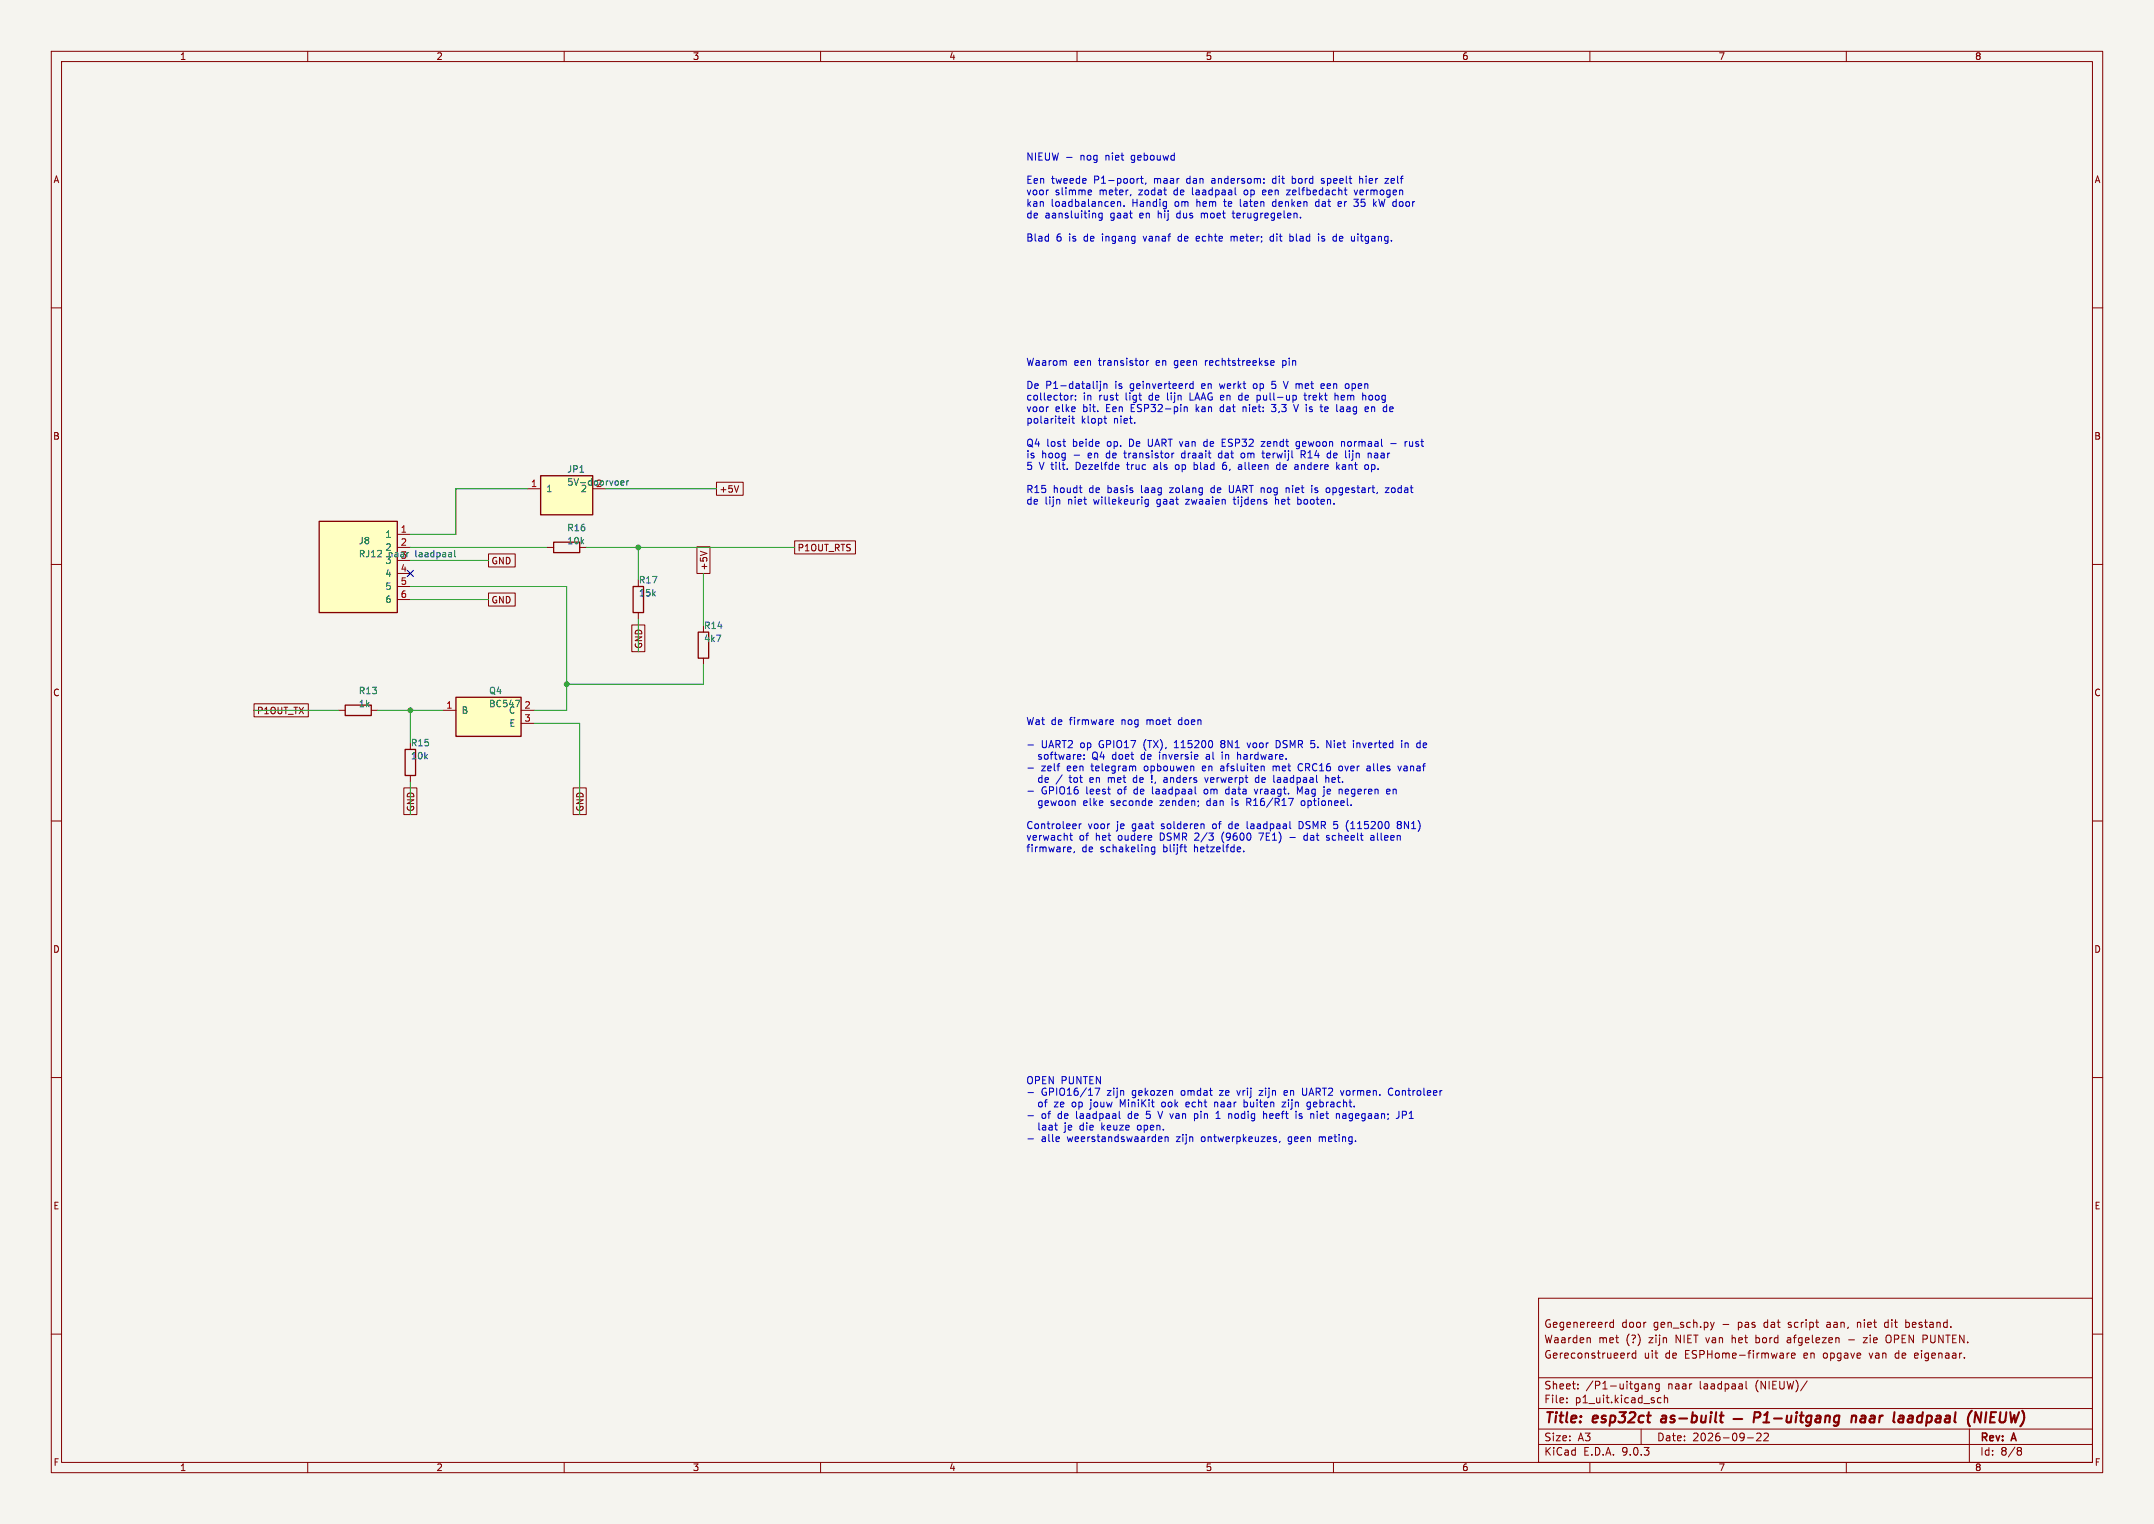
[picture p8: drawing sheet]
<svg xmlns="http://www.w3.org/2000/svg" width="420mm" height="297mm" viewBox="0 0 420 297" stroke-linecap="round" stroke-linejoin="round" font-family="sans-serif">
<path d="M0 0h420v297h-420z" fill="#f5f4ef" stroke="#f5f4ef" stroke-width=".19"/>
<g fill="none" stroke="#840000" stroke-width=".19">
<path d="M10 10h400v277h-400zM12 12h396v273h-396zM60 10v2M110 10v2M160 10v2M210 10v2M260 10v2M310 10v2M360 10v2M10 60h2M408 60h2M10 110h2"/>
<path d="M408 110h2M10 160h2M80 151.1v1.3M408 160h2M10 210h2M408 210h2M300 253h108v32h-108zM313.9 258.4l.3 .3 .4-.1M314.6 257.2v1.5M314.6 257.8l-.4-.1-.3 .3M333.5 257.7l.4 1M333.9 258.7l-.2 .3"/>
<path d="M334.2 257.7l-.3 1M356.2 258.2v.4M362.2 257.7v1M362.4 257.7l-.2 .1M368 257.7l-.4 .1-.2 .2 .1 .5 .5 .2M371.6 258.6h.6M371.6 257.8h.6M371.6 257.2v1.5M10 260h2M300 278.5h108M300 274.5h108M300 268.5h108"/>
<path d="M305.5 273.2v.2M305.5 272.5v.1M307.7 270.5v.2M307.7 269.8v.1M310 260.8l.1 .9M317.4 263.7v1M317.8 263.7l-.3 .1-.1 .2M318.9 263.8l-.4-.1-.3 .3 .2 .6h.5M318.9 263.2v1.5M320 278.5v3M320.3 269.7h.3l.2 .2v.8M320.8 270.6l-.5 .1"/>
<path d="M320.8 270l-.5 .1M321.5 269.8l.2-.1 .4 .1 .1 .9M321.5 269.7v1M323.2 273.1l.2 .3 .5-.1M323.5 269.8l-.4-.1-.3 .3 .1 .6h.6M323.5 269.7v1.2l-.3 .3-.3-.1M323.9 272.5l-.5-.1-.2 .3M324.5 272.5l.2-.1 .4 .1 .1 .9M324.5 271.9v1.5M340.4 269.2v1.3l.3 .2M342.4 260.2v1.5M342.4 261.6l.1 .1"/>
<path d="M342.5 260.7l-.1 .1M342.5 279.4l.6-.1 .2 .1 .1 .3-1 1.1h1M343.9 279.4l.6-.1 .2 .1 .1 .3-.9 1.1h.9M348.4 263.7v1M348.9 263.7l-.3 .1-.2 .2M348.9 260.7l-.4 .1M349 261.1h-.3a.29 .29 0 0 0-.3 .3 .29 .29 0 0 0 .3 .3h.3M349.3 264.2l.7-.2-.1-.2-.4-.1-.2 .2 .1 .7h.5M352.4 269.1l-1.3 1.9M360.4 261.1h1.2M363.3 260.7h.8l-.8 1h.8M367.8 261.5a.5 .5 0 0 0 .7 .1"/>
<path d="M368.5 260.3a.5 .5 0 0 0-.7 .1M369.6 263.8v.7M373.8 263.7h-.3l-.2 .2 .1 .7 .4 .1M374 264l-.7 .2M384 278.5v6.5M408 260h2M60 285v2M110 285v2M160 285v2M210 285v2M260 285v2M300 281.5h108"/>
<path d="M310 285v2M340.7 280.2h1.2M360 285v2M393.6 282.1l.4 .1 .2 .2-.3 .3M393.6 282.7h.3M393.9 282.7l.2 .2 .1 .4-.2 .2-.4 .1"/>
</g>
<g fill="none" stroke="#840000" stroke-width=".4">
<path d="M324 276.5l-.2 .4 .3 .3M335.3 275.9h.8M338 276.5h1.7M342 276.3h.8a.55 .55 0 0 0 .4-.5 .55 .55 0 0 0-.3-.6h-.7l-.3 2M343.8 277.2h1.2M344 275.8l.6-.6-.2 2M345.9 276.4h1.5M348.5 275.9l-.1 1.2a.57 .57 0 0 0 .8-.1M349.3 275.9l-.2 1.3M350.3 275.9l-.2 1.3M350.3 275.2v.2M350.9 275.9h.8"/>
<path d="M351.3 275.2l-.2 1.7 .1 .2 .3 .1M353.2 276a.66 .66 0 0 0-1 .3l-.1 .5 .2 .3h.8M353.2 275.9l-.2 1.6a.6 .6 0 0 1-.9 .3M354.2 276h.7v1.2M355 276.3l-.7 .1a.4 .4 0 0 0-.3 .4 .4 .4 0 0 0 .2 .4l.7-.1M356 276.1a.49 .49 0 0 1 .8 .1l-.1 1M356 275.9l-.2 1.3M358.6 276a.66 .66 0 0 0-1 .3v.5l.1 .3h.8M358.6 275.9l-.2 1.6a.6 .6 0 0 1-.9 .3M361.1 276.1a.49 .49 0 0 1 .8 .1l-.1 1M361.1 275.9l-.1 1.3M363.5 275.9l-.6 .1"/>
<path d="M363.5 276.4h-.5a.4 .4 0 0 0-.3 .4 .4 .4 0 0 0 .3 .4l.6-.1M369.4 275.2l-.2 1.7M372.7 275.9l-.5 .1M372.8 276.4h-.5a.4 .4 0 0 0-.3 .4 .4 .4 0 0 0 .2 .4h.5M384.5 274.9l-.1 .1M385.2 275.2l.9 2 .2-2M387.3 275.2l-.3 2"/>
</g>
<path d="M79 146.1h2v5h-2z" fill="none" stroke="#840000" stroke-width=".25"/>
<path d="M88.9 135.9h12.7v7.6h-12.7z" fill="#ffffc2"/>
<path d="M107.9 105.7h5.1v2h-5.1zM67.3 137.4h5.1v2h-5.1zM88.9 135.9h12.7v7.6h-12.7z" fill="none" stroke="#840000" stroke-width=".25"/>
<path d="M106.7 106.7h1.2M113 106.7h1.3M66 138.4h1.3M72.4 138.4h1.3M86.4 138.4h2.5M101.6 138.4h2.5M101.6 141h2.5" fill="none" stroke="#840000" stroke-width=".19"/>
<path d="M100.5 136.5h.8l-.5 1.2" fill="none" stroke="#006464" stroke-width=".19"/>
<path d="M62.2 101.6h15.3v17.8h-15.3z" fill="#ffffc2"/>
<path d="M62.2 101.6h15.3v17.8h-15.3z" fill="none" stroke="#840000" stroke-width=".25"/>
<path d="M77.5 104.1h2.5M77.5 106.7h2.5M77.5 109.2h2.5M77.5 111.8h2.5M77.5 114.3h2.5M77.5 116.8h2.5" fill="none" stroke="#840000" stroke-width=".19"/>
<path d="M88.6 107.3v1l.2 .2" fill="none" stroke="#006464" stroke-width=".19"/>
<path d="M105.4 92.7h10.2v7.6h-10.2z" fill="#ffffc2"/>
<path d="M105.4 92.7h10.2v7.6h-10.2zM123.4 114.3h2.1v5.1h-2.1zM136.1 123.2h2.1v5.1h-2.1z" fill="none" stroke="#840000" stroke-width=".25"/>
<g fill="none" stroke="#840000" stroke-width=".19">
<path d="M102.9 95.3h2.5M139.7 94h5.2v2.5h-5.2zM144 94.7l-.4 1.2M95.2 115.6h5.3v2.5h-5.3zM95.2 107.9h5.3v2.6h-5.3zM124.5 119.4v1.3M135.9 106.6h2.5v5.2h-2.5zM136.6 107.4l1.2 .5M154.9 105.4h11.9v2.6h-11.9zM49.5 137.2h10.6v2.5h-10.6zM123.2 121.8h2.5v5.2h-2.5zM137.2 128.3v1.2"/>
<path d="M78.7 153.5h2.6v5.3h-2.6zM111.8 153.5h2.5v5.3h-2.5z"/>
</g>
<path d="M121.1 94.1l.6-.1-.1-.2-.4-.1-.1 .2v.6h.5M122.2 93.7v.9M122.6 93.7l-.4 .3" fill="none" stroke="#006464" stroke-width=".19"/>
<g fill="none" stroke="#009600" stroke-width=".19">
<path d="M102.9 95.3h-14v8.8h-8.9M118.1 95.3h21.6M80 114.3h30.5v24.1h-6.4M80 116.8h15.2M80 106.7h26.7M80 109.2h15.2M114.3 106.7h40.6M124.5 106.7v6.3M137.2 111.8v10.1M49.5 138.4h16.5M73.7 138.4h12.7M80 138.4v6.4"/>
<path d="M124.5 120.7v6.3M137.2 129.5v3.9h-26.7M80 152.4v6.4M104.1 141h8.9v17.8"/>
</g>
<path d="M79.4 111.2l1.2 1.2M80.6 111.2l-1.2 1.2" fill="none" stroke="#000084" stroke-width=".19"/>
<g fill="none" stroke="#0000c2" stroke-width=".19">
<path d="M208 30.7h1M212.4 37l.4 .1v.3l-.6 .1M212.8 37.9l-.4 .1M217.9 39.3v.9M218.1 39.3l-.2 .1M218.3 39.3l.2 .2v.7M220.5 37.9l-.1 .2M222.1 34.8h-.3M222.4 34.8h.5M222.6 34.3v1.2l.3 .2M223.4 35.6l-.1 .3M240.8 37.8l.2 .2"/>
<path d="M241.8 38.8v1.2l.2 .2M242.7 37.1l-.1 .2 .1 .6M246.4 35.6v.1M246.4 34.8v.2M246.6 37h-.2l-.2 .2v.7l.4 .1M246.8 37.4l-.6 .1M248.2 34.8l-.1 .2 .1 .6M248.4 39.3l-.3 .3v.4l.3 .2M250.8 37h.8l-.8 1h.8M252 35.6l.4 .1M252 34.3v1.4M252.4 34.8h-.4"/>
<path d="M257 39.3h-.2l-.3 .3 .1 .5 .4 .1M257.6 35.6h.6M258.2 34.8h-.4l-.2 .2 .1 .2 .5 .1M260.9 39.5l.2-.2h.3l.2 .2M261.6 39.6l-.7 .2M262.5 38h.1M264 38.8h.8l-.4 .6h.3l.1 .2M264 37l.4 1 .3-1M264.8 40l-.2 .2h-.4M265.1 34.9l.2-.1h.3l.1 .9M265.1 34.3v1.4M268 39.7l.4 .5"/>
<path d="M268.4 39.3l-.6 .5M270 34.8h.8l-.8 .9h.8M213.6 41.6v.9M214.9 41.6l-.4-.1-.3 .3 .2 .6h.5M214.9 41.5v1.2l-.3 .2h-.3M219.2 40.1v.1M229.8 46.1l-.1 .2 .1 .6M233.7 46.1h-.3l-.2 .2 .1 .6 .4 .1M233.9 46.4l-.7 .1M234.2 41.5v1M234.4 41.5l-.2 .2M240 46.1v.9"/>
<path d="M240.2 41.5h.6M240.4 41.1v1.2l.2 .2M240.6 46.1h-.4l-.2 .1M248.3 46.1h-.4l-.3 .2 .2 .6h.5M251.5 46.1h.4l.3 .2-.2 .6h-.5M253.6 42.3v.2M257.1 45.6v.1M257.1 46.1v.9M257.7 46.9l.4 .1M258.1 46.1l-.4 .2 .1 .2h.3M260.9 40l.2 .2h.4M264.8 45.6v.1"/>
<path d="M264.8 46.1v.9M208.8 77v1M208.9 77.2l-.1 .1M209.6 77.2h.1M209.7 77.8v.2M209.7 77.1v.1M209.8 77.2h-.1M213.9 74.3v.1M213.9 74.8v.9M214.6 74.3v.1M214.6 74.8v1.2l-.3 .2M215.2 74.8v.9"/>
<path d="M215.2 74.9l.2-.1h.4v.9M223.6 70.3v.9M224 70.3l-.4 .2M230.9 79.3v.9M231 79.4h.4l.1 .8M232 76.6v1.4h.7M232.6 74.8h-.4l-.2 .2 .1 .6h.5M232.6 74.3v1.4M238 79.4l-.1 .2 .1 .6M241.5 77.7l.1 .2 .4 .1M242 77h-.2l-.3 .3M242.4 79.3v.9"/>
<path d="M242.8 79.3l-.4 .1M244.5 74.8l-.1 .2 .1 .6M245.7 77.8l-.5 .2M247.8 70.5l.2-.2h.2l.2 .2v.1l-.6 .1M247.8 71l.2 .2 .4-.1M248 75.6l.5 .1M248.7 74.3h-.7v.7l.5-.2M250.1 70.3v1.4M250.1 71.1l.1 .1M250.2 70.3h-.1M250.2 74.3l.5 1.4 .5-1.4M252.2 78.8l.5 1.4 .5-1.4"/>
<path d="M252.7 77.2v.6M254.2 77h.6M254.4 76.6v1.2l.4 .2M257.6 74.8h.4l.2 .3-.6 .1M257.6 75.6h.6M258.5 79.3l-.2 .2v.5l.2 .2M259 79.6l-.7 .2M260.3 77.2l.2-.2 .3 .1 .1 .9M260.3 76.6v1.4M261.4 79.4h.5M261.8 79.7h-.3l-.2 .2M262.8 74.8l.2 .2v.4l-.2 .3"/>
<path d="M266.2 77.1l.1 .9M266.4 79.3l.4 .1v.2l-.6 .2M267.4 79.3v.9M270.4 78.8v1.4M271 79.4v.6l.2 .2h.2M271.6 79.6l-.6 .2M207.2 86.1h.6M207.6 87h.2M208.1 91.4v.1M208.5 81.5v1M209 81.5h.5M209.2 81.1v1.2l.3 .2"/>
<path d="M210.4 95.1h.6M210.7 95.9l.3 .1M215.2 81.5h.6M215.5 82.4l.3 .1M223.3 97.5v.6l.2 .2 .4-.1M223.9 97.3v1.2l-.3 .2h-.3M228.5 88.3v.9M228.9 88.3l-.4 .3M229.3 90.6l-.1 .2 .1 .6M230.5 88.4l-.1 .2 .1 .6M232.8 90.1v1.4M232.8 91.4l.4 .1"/>
<path d="M233.2 90.6h-.4M235 86.1l-.3 .2v.4l.3 .3M236.2 95.1l-.1 .2 .1 .6M237.8 88.3l-.2 .3v.4l.2 .2M238.3 87h.7M238.3 86.3h.5M238.3 85.6h.7M238.6 90.2a1.09 1.09 0 0 0-.1 1.2l.4 .1M238.9 90.6l-.4 .1-.1 .2M239.7 94.6v1.1l.1 .2 .4 .1M241.5 90.6h.4l.2 .2M241.5 91.4h.6"/>
<path d="M242.1 90.9l-.6 .1M242.4 88.3l-.3 .1-.1 .2v.5l.4 .1M245.9 86.1h.7l-.7 .9h.7M246 88.3h.6M246.2 87.8v1.2l.4 .2M247.9 80.1l.6 .1M248.7 96.9v1.4M249 90.7v.7l.2 .1 .4-.1M249.6 90.1v1.4M250.8 95.2l.2-.1h.3l.1 .9M250.8 95.1v.9M253 90.6l.1 .9"/>
<path d="M253 98.2h.6M253 96.9v1.4M253 97.4h.6M253.1 91.4l-.1 .1M253.1 90.9l-.1 .1M253.4 86.1h-.4l-.3 .2 .1 .6h.6M253.4 86.1v1.1l-.3 .3-.3-.1M253.7 87.8v1.4M254 88.6l.5 .6M254.4 88.4l-.7 .2M255.8 94.6v.1M255.8 95.1v.9"/>
<path d="M256.4 95.9l.4 .1M256.6 95.1l-.2 .2 .2 .2M259 95.1l.3 .2v.4l-.3 .3M259.4 89.2h-.4M259.4 87.8v1.4M260.8 91l.4 .5M261.2 90.6l-.6 .5M261.3 80l.2 .2h.3M261.6 86.2l.2-.1h.3l.1 .9M261.6 86.1v.9M261.9 90.6h-.1M261.9 91l-.2 .2 .2 .3"/>
<path d="M263.5 89.7h.1M266.8 90.7v.5l-.2 .3M266.8 80.2h-.4M267 88.3l.4 .2v.7M268.2 88.3l-.2 .1M268.2 88.7l-.2 .2 .2 .3M270.1 95.1h.7l-.7 .9h.7M271.2 86.5h1M271.4 95.2v.7M274 86.1v.9M274.4 86.1l-.4 .2M274.8 86.1l.1 .8h.5"/>
<path d="M200.4 145.2h1.1M200.4 149.7h1.1M200.4 154.2h1.1M211.3 147.2h.1M211.4 147.8v.2M211.4 147.1v.1M211.4 147.2h.1M216.1 151.5v1M216.6 140.3h.4l.1 .3-.7 .1M217 141.1l-.4 .1M221 149.3l.4 .2v.7M221 151.7v.5l.2 .3"/>
<path d="M221.2 151.5l-.1 .1M224.6 152.3v.2M224.6 151.1v.8M225.3 152.4l-.1 .3M226.1 147v1M227.5 151.6l.1 .1M227.6 151.9h-.5l-.2 .2 .2 .4 .5-.1M229 145.7h.8M229.1 144.6l-.1 .1M233 154.5l.2 .2M234.9 153.9l-.1 .2 .1 .6M234.9 151.5l.3 1 .4-1"/>
<path d="M235.4 156.1l-.1 .2 .1 .6M235.6 147l-.4 .1M235.7 147.4h-.3l-.2 .2v.3l.5 .1M238.2 145l-.2 .2 .2 .4M238.2 144.4l-.2 .2 .2 .2M238.2 149.3l-.2 .1M238.2 149.7l-.2 .2 .2 .3M238.3 147v1M239 153.9v.6l.2 .2M240.2 156.1v.9M241.3 147.2l.2-.2 .3 .1 .1 .9M243.1 155.6v1.4"/>
<path d="M243.1 156.3h.5M243.2 144.8l.3 .9M243.4 156.3l.5 .7M244.6 153.8l.3 .9 .3-.9M245.4 151.6l-.4-.1-.2 .3 .1 .6h.5M245.4 151.1v1.4M246.4 149.4l.1 .8M248.2 149.3v.9M248.6 149.3l-.4 .1M249.1 152.4l.5 .1M249.1 151.6h.5M249.4 144.4l-.6-.1v1.4l.6-.1"/>
<path d="M249.6 151.9l-.5 .1M253.6 148.8a.75 .75 0 0 0-.5 .7 .75 .75 0 0 0 .5 .7M253.8 156.2v.7l.2 .1 .4-.1M253.9 153.3l-.5 1-.4-1v1.4M258.5 151.7l.2-.2 .3 .1 .1 .9M258.5 151.1v1.4M258.7 144.3l.8 1.4v-1.4M258.8 153.9v.8M259.4 154.1l-.6 .2M259.9 151.5l-.2 .2v.6l.2 .2M260.4 151.9l-.7 .1M261.1 149.4l.2-.1 .4 .1"/>
<path d="M261.1 150.1l.2 .1 .4-.1M261.5 153.8l.2 .2v.7M264.6 144.8v.9M265 144.8l-.4 .1M266.7 149.3h.3l.2 .2v.7M267.2 149.6l-.5 .1M267.2 150.2h-.5M270.4 154.3l.6-.2v-.2l-.4-.1-.2 .2v.7h.6M272.6 149.3l.3 .9 .3-.9M273.3 144.3v.1M273.3 144.8v.9M274 144.8v.9"/>
<path d="M274.5 144.8h-.3l-.2 .1M277.6 144.8v.8M278.2 145.1l-.7 .1M208.4 165.1h.4v.3l-.6 .1M208.6 162.8h.5M208.8 162.3v1.2l.3 .2M208.8 165.9l-.4 .1M209.5 165.9l-.1 .3M209.8 160.6v.3l-.6 .1M210.4 160.6v.9M210.8 160.6l-.4 .2M225.2 165.1h-.4l-.3 .2 .1 .6h.6"/>
<path d="M225.2 165.1v1.1l-.3 .3-.3-.1M230.8 165.1h.6M231.1 165.9l.3 .1M238.4 162.5l-.2 .6 .2 .8M239.7 160.6l-.1 .2 .1 .6M242.5 165.9v.1M243.2 160.1v1.2l.2 .2M251.5 163.2h1.1M253.8 160.2l-.5-.1v1.4l.5-.1M254.9 162.9l-.4-.1-.3 .3 .2 .6h.5M258.7 162.9h.5M258.7 163.2l.5 .3v.2h-.4"/>
<path d="M267.8 162.9l.1 .8M267.9 163.1l-.5 .1-.2 .2 .2 .3h.5M272.7 160.7l-.3-.3 .3-.3h.3l.2 .3-.2 .3M272.7 160.7l-.3 .3v.2l.3 .3 .4-.1 .1-.2v-.4l-.2-.1M272.7 160.7h.3M200.4 212.9h1.1M200.4 217.4h1.1M212.4 216.2h.1M214.4 212.1l-.6 1.4M218.2 216.6v1.2l.2 .2M218.9 215.3l-.5-1v1.4M221.9 219.4l-.1 .2 .1 .6"/>
<path d="M225.8 216.6l.4 1.4M226.6 214.9l-.1 .5 .3 .3M231.7 214.8h-.3l-.2 .2 .1 .6 .4 .1M231.9 215.1l-.7 .1M232.9 217v1.4M232.9 217.1h.5M232.9 217.9h.5M236.8 214.9l.2-.1h.4v.9M236.8 214.8v.9M237.1 218h.8M237.1 217l.4-.4v1.4M239.6 217v1"/>
<path d="M239.6 217.2l.2-.2 .3 .1 .1 .9M241.2 212.5l.3 1M242.6 214.3v1.4M243.2 214.9v.7l-.2 .1-.4-.1M245.5 212.5h.7l-.7 1h.7M246.4 217.2l.2-.2 .3 .1 .1 .9M246.4 216.6v1.4M250 214.8h.7l-.7 .9h.7M250.8 212.5h-.2l-.2 .2v.7l.4 .1M251 212.9l-.6 .1M253.4 217.1v.3l.5 .3M253.9 217.8l-.2 .2-.4-.1"/>
<path d="M254 212.1v1.1M254.1 213.4h.5M255 215.6h.5M255 214.8h.5M255.5 214.8v1.1l-.1 .2-.4 .1M256.8 217v1M262.3 217.4h-.3l-.2 .2v.3l.5 .1M271.6 212.2a.66 .66 0 0 0-1 .5 .66 .66 0 0 0 .7 .8l.3-.2M272.8 216.6v1a.45 .45 0 0 1-.6 .4M273.4 217.3h.6M274 216.6h-.6v1.4M200.4 221.9h1.1"/>
<path d="M226.5 222.4l-.4 .1M226.5 221.6l.1 .3-.7 .1M227.2 221.5v1M227.7 221.6l.1 .9M248.7 222l.2 .2-.2 .3M248.7 221.5l.1 .1M249.6 222.4l-.2 .3M257.2 221.5v1M257.4 221.5l-.2 .2"/>
</g>
<g fill="#009600" stroke="#009600" stroke-width=".19">
<circle cx="110.5" cy="133.4" r=".46"/>
<circle cx="80" cy="138.4" r=".46"/>
<circle cx="124.5" cy="106.7" r=".46"/>
</g>
<g font-size="2.8" fill="#840000">
<text x="301" y="277.9">Title:</text>
<text x="310.6" y="277.9">esp32ct</text>
<text x="324.8" y="277.9">as-built</text>
<text x="364.2" y="277.9">naar</text>
<text x="373.2" y="277.9">laadpaal</text>
<text x="388.5" y="277.9">(NIEUW)</text>
</g>
<g font-size="2.1" fill="#840000">
<text x="301" y="262">Waarden</text>
<text x="301" y="259">Gegenereerd</text>
<text x="311.6" y="262">met</text>
<text x="316.1" y="259">door</text>
<text x="317.1" y="262">(?)</text>
<text x="321.7" y="262">zijn</text>
<text x="322.4" y="259">gen_sch.py</text>
<text x="327" y="262">NIET van</text>
<text x="336" y="259">-</text>
<text x="338.2" y="262">het</text>
<text x="339.1" y="259">pas</text>
<text x="343" y="262">bord</text>
<text x="344.3" y="259">dat</text>
<text x="349.2" y="259">script</text>
<text x="349.3" y="262">afgelezen</text>
<text x="356.9" y="259">aan,</text>
<text x="363" y="259">niet</text>
<text x="364.6" y="262">zie</text>
<text x="368.5" y="259">dit</text>
<text x="369.1" y="262">OPEN PUNTEN.</text>
<text x="372.7" y="259">bestand.</text>
<text x="301" y="265">Gereconstrueerd</text>
<text x="320.5" y="265">uit</text>
<text x="324.7" y="265">de</text>
<text x="328.7" y="265">ESPHome-firmware</text>
<text x="352" y="265">en</text>
<text x="355.9" y="265">opgave</text>
<text x="365.1" y="265">van</text>
<text x="370.2" y="265">de</text>
<text x="374.2" y="265">eigenaar.</text>
<text x="301" y="273.7">File:</text>
<text x="301" y="271">Sheet:</text>
<text x="307.1" y="273.7">p1_uit.kicad_sch</text>
<text x="309.2" y="271">/P1-uitgang</text>
<text x="325.2" y="271">naar</text>
<text x="331.5" y="271">laadpaal</text>
<text x="342.5" y="271">(NIEUW)/</text>
<text x="301" y="281.1">Size:</text>
<text x="307.6" y="281.1">A3</text>
<text x="323" y="281.1">Date:</text>
<text x="330" y="281.1">2026-09-22</text>
<text x="386" y="281.3">Rev:</text>
<text x="392.4" y="281.3">A</text>
<text x="301" y="283.9">KiCad</text>
<text x="308.7" y="283.9">E.D.A.</text>
<text x="316.3" y="283.9">9.0.3</text>
<text x="386" y="283.9">Id:</text>
<text x="390.1" y="283.9">8/8</text>
</g>
<g font-size="1.9" fill="#0000c2">
<text x="200" y="31.6">NIEUW -</text>
<text x="210.7" y="31.6">nog</text>
<text x="215.7" y="31.6">niet</text>
<text x="220.9" y="31.6">gebouwd</text>
<text x="200" y="36.1">Een</text>
<text x="200" y="38.4">voor</text>
<text x="200" y="40.6">kan</text>
<text x="204.9" y="40.6">loadbalancen.</text>
<text x="205" y="36.1">tweede</text>
<text x="205.7" y="38.4">slimme</text>
<text x="213.4" y="36.1">P1-poort,</text>
<text x="214.4" y="38.4">meter,</text>
<text x="220.8" y="40.6">Handig</text>
<text x="222.3" y="38.4">zodat</text>
<text x="225.2" y="36.1">maar</text>
<text x="229.2" y="38.4">de</text>
<text x="229.3" y="40.6">om</text>
<text x="231.7" y="36.1">dan</text>
<text x="233" y="38.4">laadpaal</text>
<text x="233.6" y="40.6">hem</text>
<text x="236.8" y="36.1">andersom:</text>
<text x="239.2" y="40.6">te</text>
<text x="242.5" y="40.6">laten</text>
<text x="243.3" y="38.4">op</text>
<text x="247" y="38.4">een</text>
<text x="248.8" y="36.1">dit</text>
<text x="249" y="40.6">denken</text>
<text x="252" y="38.4">zelfbedacht</text>
<text x="252.8" y="36.1">bord</text>
<text x="257.6" y="40.6">dat</text>
<text x="258.7" y="36.1">speelt</text>
<text x="262.1" y="40.6">er</text>
<text x="265.3" y="38.4">vermogen</text>
<text x="265.4" y="40.6">35</text>
<text x="266.3" y="36.1">hier</text>
<text x="269.4" y="40.6">kW door</text>
<text x="271.5" y="36.1">zelf</text>
<text x="200" y="42.9">de</text>
<text x="200" y="47.4">Blad</text>
<text x="203.7" y="42.9">aansluiting</text>
<text x="205.9" y="47.4">6</text>
<text x="208.5" y="47.4">is</text>
<text x="211.5" y="47.4">de</text>
<text x="215.2" y="47.4">ingang</text>
<text x="216.6" y="42.9">gaat</text>
<text x="222.4" y="42.9">en</text>
<text x="223.5" y="47.4">vanaf</text>
<text x="226.1" y="42.9">hij</text>
<text x="230" y="42.9">dus</text>
<text x="230.4" y="47.4">de</text>
<text x="234.1" y="47.4">echte</text>
<text x="234.9" y="42.9">moet</text>
<text x="241" y="47.4">meter;</text>
<text x="241.2" y="42.9">terugregelen.</text>
<text x="248.9" y="47.4">dit</text>
<text x="252.8" y="47.4">blad</text>
<text x="258.6" y="47.4">is</text>
<text x="261.7" y="47.4">de</text>
<text x="265.4" y="47.4">uitgang.</text>
<text x="200" y="71.6">Waarom</text>
<text x="209.4" y="71.6">een</text>
<text x="214.3" y="71.6">transistor</text>
<text x="225.6" y="71.6">en</text>
<text x="229.3" y="71.6">geen</text>
<text x="235.5" y="71.6">rechtstreekse</text>
<text x="250.7" y="71.6">pin</text>
<text x="200" y="76.1">De P1-datalijn</text>
<text x="217.5" y="76.1">is</text>
<text x="220.5" y="76.1">geinverteerd</text>
<text x="234.6" y="76.1">en</text>
<text x="238.4" y="76.1">werkt</text>
<text x="245.1" y="76.1">op</text>
<text x="248.8" y="76.1">5</text>
<text x="251.4" y="76.1">V met</text>
<text x="259" y="76.1">een</text>
<text x="263.9" y="76.1">open</text>
<text x="200" y="78.4">collector:</text>
<text x="200" y="80.6">voor</text>
<text x="200" y="82.9">polariteit</text>
<text x="205.7" y="80.6">elke</text>
<text x="210.8" y="82.9">klopt</text>
<text x="211.2" y="78.4">in</text>
<text x="211.2" y="80.6">bit.</text>
<text x="214.4" y="78.4">rust</text>
<text x="215.9" y="80.6">Een</text>
<text x="217.2" y="82.9">niet.</text>
<text x="219.7" y="78.4">ligt</text>
<text x="220.8" y="80.6">ESP32-pin</text>
<text x="224.4" y="78.4">de</text>
<text x="228.1" y="78.4">lijn</text>
<text x="232.7" y="78.4">LAAG en</text>
<text x="233.7" y="80.6">kan</text>
<text x="238.6" y="80.6">dat</text>
<text x="242.6" y="78.4">de</text>
<text x="243.2" y="80.6">niet:</text>
<text x="246.3" y="78.4">pull-up</text>
<text x="249" y="80.6">3,3</text>
<text x="253.6" y="80.6">V is</text>
<text x="255.8" y="78.4">trekt</text>
<text x="259.1" y="80.6">te</text>
<text x="261.8" y="78.4">hem</text>
<text x="262.3" y="80.6">laag</text>
<text x="267.4" y="78.4">hoog</text>
<text x="268.1" y="80.6">en</text>
<text x="271.8" y="80.6">de</text>
<text x="200" y="87.4">Q4</text>
<text x="200" y="89.6">is</text>
<text x="203" y="89.6">hoog</text>
<text x="204" y="87.4">lost</text>
<text x="209.2" y="87.4">beide</text>
<text x="209.4" y="89.6">-</text>
<text x="212.3" y="89.6">en</text>
<text x="216" y="89.6">de</text>
<text x="216.1" y="87.4">op.</text>
<text x="219.8" y="89.6">transistor</text>
<text x="220.5" y="87.4">De UART van</text>
<text x="231.1" y="89.6">draait</text>
<text x="235.6" y="87.4">de</text>
<text x="238.4" y="89.6">dat</text>
<text x="239.3" y="87.4">ESP32</text>
<text x="243" y="89.6">om</text>
<text x="247.2" y="87.4">zendt</text>
<text x="247.4" y="89.6">terwijl</text>
<text x="254.1" y="87.4">gewoon</text>
<text x="255" y="89.6">R14</text>
<text x="260.4" y="89.6">de</text>
<text x="263.1" y="87.4">normaal</text>
<text x="264.1" y="89.6">lijn</text>
<text x="268.6" y="89.6">naar</text>
<text x="275.8" y="87.4">rust</text>
<text x="200" y="91.9">5</text>
<text x="202.6" y="91.9">V tilt.</text>
<text x="209.9" y="91.9">Dezelfde</text>
<text x="220.1" y="91.9">truc</text>
<text x="225.5" y="91.9">als</text>
<text x="229.9" y="91.9">op</text>
<text x="233.6" y="91.9">blad</text>
<text x="239.4" y="91.9">6,</text>
<text x="242.7" y="91.9">alleen</text>
<text x="250.3" y="91.9">de</text>
<text x="254" y="91.9">andere</text>
<text x="262.3" y="91.9">kant</text>
<text x="268" y="91.9">op.</text>
<text x="200" y="96.4">R15</text>
<text x="200" y="98.7">de</text>
<text x="203.7" y="98.7">lijn</text>
<text x="205.3" y="96.4">houdt</text>
<text x="208.3" y="98.7">niet</text>
<text x="212.4" y="96.4">de</text>
<text x="213.5" y="98.7">willekeurig</text>
<text x="216.1" y="96.4">basis</text>
<text x="222.8" y="96.4">laag</text>
<text x="225.9" y="98.7">gaat</text>
<text x="228.6" y="96.4">zolang</text>
<text x="231.8" y="98.7">zwaaien</text>
<text x="236.8" y="96.4">de</text>
<text x="240.5" y="96.4">UART nog</text>
<text x="241.3" y="98.7">tijdens</text>
<text x="249.5" y="98.7">het</text>
<text x="251.9" y="96.4">niet</text>
<text x="254" y="98.7">booten.</text>
<text x="257.1" y="96.4">is</text>
<text x="260.2" y="96.4">opgestart,</text>
<text x="271.9" y="96.4">zodat</text>
<text x="200" y="141.6">Wat</text>
<text x="204.9" y="141.6">de</text>
<text x="208.6" y="141.6">firmware</text>
<text x="218.9" y="141.6">nog</text>
<text x="223.9" y="141.6">moet</text>
<text x="230.3" y="141.6">doen</text>
<text x="202.5" y="148.4">software:</text>
<text x="203" y="146.1">UART2 op</text>
<text x="213.2" y="148.4">Q4</text>
<text x="214.5" y="146.1">GPIO17</text>
<text x="217.2" y="148.4">doet</text>
<text x="223" y="148.4">de</text>
<text x="223.3" y="146.1">(TX),</text>
<text x="226.7" y="148.4">inversie</text>
<text x="229.5" y="146.1">115200</text>
<text x="236" y="148.4">al</text>
<text x="238.7" y="146.1">8N1</text>
<text x="239.3" y="148.4">in</text>
<text x="242.5" y="148.4">hardware.</text>
<text x="244.1" y="146.1">voor</text>
<text x="249.8" y="146.1">DSMR 5.</text>
<text x="260" y="146.1">Niet</text>
<text x="265.4" y="146.1">inverted</text>
<text x="275" y="146.1">in</text>
<text x="278.2" y="146.1">de</text>
<text x="202.5" y="152.9">de</text>
<text x="203" y="150.6">zelf</text>
<text x="203" y="155.1">GPIO16</text>
<text x="206.2" y="152.9">/</text>
<text x="208.1" y="150.6">een</text>
<text x="208.9" y="152.9">tot</text>
<text x="211.8" y="155.1">leest</text>
<text x="213" y="150.6">telegram</text>
<text x="213" y="152.9">en</text>
<text x="216.7" y="152.9">met</text>
<text x="218.1" y="155.1">of</text>
<text x="221.4" y="155.1">de</text>
<text x="221.8" y="152.9">de</text>
<text x="223.4" y="150.6">opbouwen</text>
<text x="225.2" y="155.1">laadpaal</text>
<text x="228.1" y="152.9">anders</text>
<text x="235" y="150.6">en</text>
<text x="235.5" y="155.1">om</text>
<text x="236.4" y="152.9">verwerpt</text>
<text x="238.7" y="150.6">afsluiten</text>
<text x="239.8" y="155.1">data</text>
<text x="245.7" y="155.1">vraagt.</text>
<text x="246.4" y="152.9">de</text>
<text x="249" y="150.6">met</text>
<text x="250.1" y="152.9">laadpaal</text>
<text x="254.1" y="155.1">Mag</text>
<text x="254.2" y="150.6">CRC16</text>
<text x="259.5" y="155.1">je</text>
<text x="260.4" y="152.9">het.</text>
<text x="262.3" y="150.6">over</text>
<text x="262.6" y="155.1">negeren</text>
<text x="267.9" y="150.6">alles</text>
<text x="272.1" y="155.1">en</text>
<text x="274.2" y="150.6">vanaf</text>
<text x="200" y="161.9">Controleer</text>
<text x="202.5" y="157.4">gewoon</text>
<text x="211.5" y="157.4">elke</text>
<text x="212.1" y="161.9">voor</text>
<text x="217" y="157.4">seconde</text>
<text x="217.8" y="161.9">je</text>
<text x="220.9" y="161.9">gaat</text>
<text x="226.8" y="157.4">zenden;</text>
<text x="226.8" y="161.9">solderen</text>
<text x="236" y="157.4">dan</text>
<text x="237" y="161.9">of</text>
<text x="240.3" y="161.9">de</text>
<text x="241" y="157.4">is</text>
<text x="244" y="161.9">laadpaal</text>
<text x="244.1" y="157.4">R16/R17</text>
<text x="254.3" y="161.9">DSMR 5</text>
<text x="254.9" y="157.4">optioneel.</text>
<text x="263.8" y="161.9">(115200</text>
<text x="274" y="161.9">8N1)</text>
<text x="200" y="164.1">verwacht</text>
<text x="200" y="166.4">firmware,</text>
<text x="210.4" y="164.1">of</text>
<text x="210.9" y="166.4">de</text>
<text x="213.7" y="164.1">het</text>
<text x="214.6" y="166.4">schakeling</text>
<text x="218.2" y="164.1">oudere</text>
<text x="226.5" y="164.1">DSMR 2/3</text>
<text x="227" y="166.4">blijft</text>
<text x="233.2" y="166.4">hetzelfde.</text>
<text x="238.9" y="164.1">(9600</text>
<text x="246.4" y="164.1">7E1)</text>
<text x="255.5" y="164.1">dat</text>
<text x="260" y="164.1">scheelt</text>
<text x="268.8" y="164.1">alleen</text>
<text x="200" y="211.6">OPEN PUNTEN</text>
<text x="203" y="213.9">GPIO16/17</text>
<text x="216" y="213.9">zijn</text>
<text x="220.9" y="213.9">gekozen</text>
<text x="230.6" y="213.9">omdat</text>
<text x="238.4" y="213.9">ze</text>
<text x="241.9" y="213.9">vrij</text>
<text x="246.4" y="213.9">zijn</text>
<text x="251.4" y="213.9">en</text>
<text x="255.1" y="213.9">UART2 vormen.</text>
<text x="272.3" y="213.9">Controleer</text>
<text x="202.5" y="216.1">of</text>
<text x="202.5" y="220.6">laat</text>
<text x="203" y="218.4">of</text>
<text x="205.8" y="216.1">ze</text>
<text x="206.3" y="218.4">de</text>
<text x="207.8" y="220.6">je</text>
<text x="209.4" y="216.1">op</text>
<text x="210" y="218.4">laadpaal</text>
<text x="210.9" y="220.6">die</text>
<text x="213.2" y="216.1">jouw</text>
<text x="215.3" y="220.6">keuze</text>
<text x="219.1" y="216.1">MiniKit</text>
<text x="220.3" y="218.4">de</text>
<text x="222.5" y="220.6">open.</text>
<text x="224" y="218.4">5</text>
<text x="226.6" y="218.4">V van</text>
<text x="227.4" y="216.1">ook</text>
<text x="232.3" y="216.1">echt</text>
<text x="233.9" y="218.4">pin</text>
<text x="238" y="216.1">naar</text>
<text x="240.9" y="218.4">nodig</text>
<text x="243.9" y="216.1">buiten</text>
<text x="247.9" y="218.4">heeft</text>
<text x="251.6" y="216.1">zijn</text>
<text x="254.4" y="218.4">is</text>
<text x="256.6" y="216.1">gebracht.</text>
<text x="257.4" y="218.4">niet</text>
<text x="262.6" y="218.4">nagegaan;</text>
<text x="274.6" y="218.4">JP1</text>
<text x="203" y="222.9">alle</text>
<text x="208.2" y="222.9">weerstandswaarden</text>
<text x="229.6" y="222.9">zijn</text>
<text x="234.6" y="222.9">ontwerpkeuzes,</text>
<text x="251.7" y="222.9">geen</text>
<text x="257.9" y="222.9">meting.</text>
</g>
<g font-size="1.8" fill="#840000">
<text x="35" y="11.9">1</text>
<text x="85" y="11.9">2</text>
<text x="135" y="11.9">3</text>
<text x="185" y="11.9">4</text>
<text x="235" y="11.9">5</text>
<text x="285" y="11.9">6</text>
<text x="335" y="11.9">7</text>
<text x="385" y="11.9">8</text>
<text x="10.3" y="35.9">A</text>
<text x="408.3" y="35.9">A</text>
<text x="10.3" y="85.9">B</text>
<text x="408.2" y="85.9">B</text>
<text x="140.2" y="96.2">+5V</text>
<text x="155.4" y="107.6">P1OUT_RTS</text>
<text x="95.7" y="110.2">GND</text>
<text x="138.1" y="111.3" transform="rotate(-90 138.1 111.3)">+5V</text>
<text x="95.7" y="117.8">GND</text>
<text x="125.4" y="126.5" transform="rotate(-90 125.4 126.5)">GND</text>
<text x="10.3" y="135.9">C</text>
<text x="408.2" y="135.9">C</text>
<text x="50" y="139.4">P1OUT_TX</text>
<text x="81" y="158.3" transform="rotate(-90 81 158.3)">GND</text>
<text x="114" y="158.3" transform="rotate(-90 114 158.3)">GND</text>
<text x="10.3" y="185.9">D</text>
<text x="408.2" y="185.9">D</text>
<text x="10.3" y="235.9">E</text>
<text x="408.3" y="235.9">E</text>
<text x="10.3" y="285.9">F</text>
<text x="35" y="286.9">1</text>
<text x="85" y="286.9">2</text>
<text x="135" y="286.9">3</text>
<text x="185" y="286.9">4</text>
<text x="235" y="286.9">5</text>
<text x="285" y="286.9">6</text>
<text x="335" y="286.9">7</text>
<text x="385" y="286.9">8</text>
<text x="408.3" y="285.9">F</text>
</g>
<g font-size="1.8" fill="#a90000">
<text x="103.4" y="95">1</text>
<text x="78" y="103.9">1</text>
<text x="78" y="106.4">2</text>
<text x="78" y="111.5">4</text>
<text x="78" y="114">5</text>
<text x="78" y="116.6">6</text>
<text x="86.9" y="138.2">1</text>
<text x="102.2" y="138.2">2</text>
<text x="102.2" y="140.7">3</text>
</g>
<g font-size="1.8" fill="#006464">
<text x="110.5" y="92.3">JP1</text>
<text x="110.5" y="94.8">5V-doorvoer</text>
<text x="116.1" y="95">2</text>
<text x="106.4" y="96.1">1</text>
<text x="113.1" y="96.1">2</text>
<text x="69.9" y="106.3">J8</text>
<text x="75" y="105">1</text>
<text x="75" y="107.5">2</text>
<text x="110.5" y="106.3">10k</text>
<text x="110.5" y="103.7">R16</text>
<text x="69.9" y="108.8">RJ12</text>
<text x="75" y="110.1">3</text>
<text x="75" y="112.6">4</text>
<text x="75.7" y="108.8">naar</text>
<text x="78" y="109">3</text>
<text x="81.1" y="108.8">laadpaal</text>
<text x="124.5" y="113.9">R17</text>
<text x="75" y="115.2">5</text>
<text x="75" y="117.7">6</text>
<text x="124.5" y="116.4">15k</text>
<text x="137.2" y="125.3">4k7</text>
<text x="137.2" y="122.8">R14</text>
<text x="69.9" y="135.5">R13</text>
<text x="95.3" y="135.5">Q4</text>
<text x="69.9" y="138">1k</text>
<text x="89.9" y="139.3">B</text>
<text x="95.3" y="138">BC547</text>
<text x="99.1" y="139.3">C</text>
<text x="99.2" y="141.8">E</text>
<text x="80" y="148.2">10k</text>
<text x="80" y="145.6">R15</text>
</g>
</svg>
